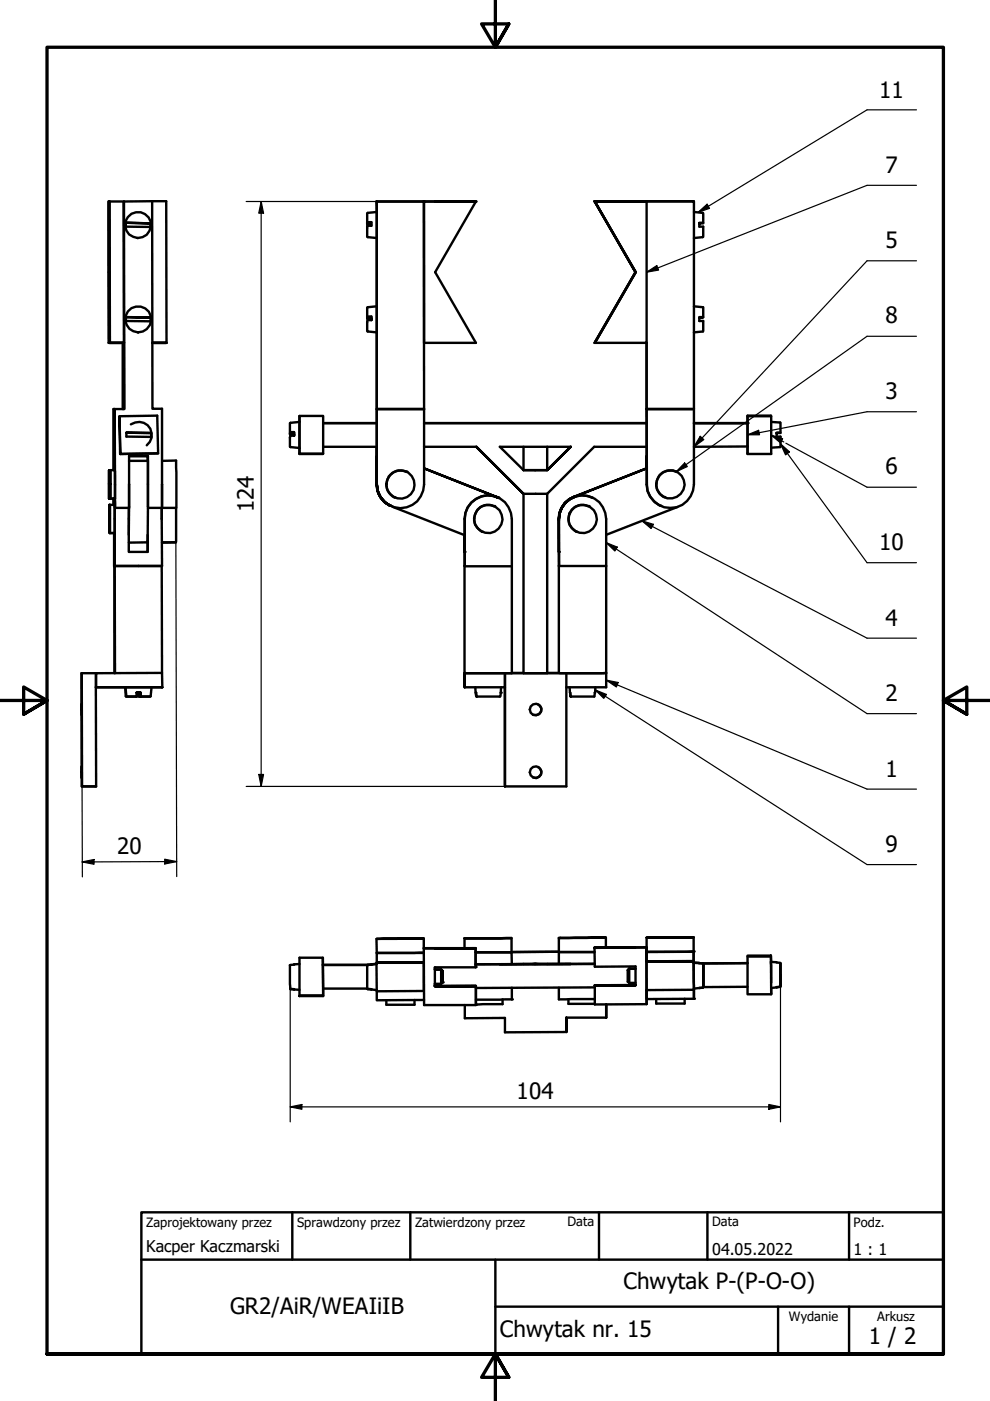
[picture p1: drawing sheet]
<svg xmlns="http://www.w3.org/2000/svg" width="210mm" height="297mm" viewBox="0 0 210 297" stroke-linecap="round" stroke-linejoin="round" font-family="sans-serif">
<!-- layer: Widoczne (ISO) -->
<g fill="none" stroke="#000" stroke-width=".51">
<path d="M23.1 42.7v30h3.2h-3.1v-15M23.2 42.7h-.1v15M23.2 42.7h3M23.2 42.7v15M23.2 57.7h-.1v15M23.2 42.7v30M26.7 47.2v.9h5.2v-.7M26.7 47.2l5.2 .2zM32.3 42.7v44h2.1v21M32.3 42.7h2.9l.1 30h-3h3M32.3 42.7h-6M77.9 47.1h.8v.4h-.8z"/>
<path d="M78.7 47.5v.4M78.7 47.1v.8h-.8v2.3l2 .3M79.9 44.9v5.6M79.9 44.9l-2 .3v2.3M79.9 50.5v14.4M89.9 42.7h-10.1l.1 2.2M89.9 42.7h11M89.9 42.7h11l-8.6 15 8.6 15h-11zM126 42.7h.1M126 42.7l8.7 15-8.6 15M126 42.7h11.1h-11M126.1 42.7l8.7 15-8.7 15"/>
<path d="M126.1 42.7l8.6 15-8.6-15h8.6zM134.7 57.6l-8.6 15.1M134.8 57.7l-8.7 15M137.1 42.7h10v60a5 5 0 0 1-5 5 5 5 0 0 1-4.9-5l-.1-16M137.1 42.7v30h-11M137.1 42.7h10M147.1 44.9l2 .3v2M148.3 47.4h.8v-.2h-.8v.9h.8v2.1l-2 .3M26 72.7v14M26.1 72.7v14M26.7 67.2v.9h5.2v-.7M26.7 67.2l5.2 .2z"/>
<path d="M77.9 67.1h.8v.4h-.8zM78.7 67.9h-.8v2.3l2 .3M78.7 67.1v.8v-.4M79.9 64.9v5.6M79.9 64.9l-2 .3v2.3M79.9 70.5v16.2M137.1 72.7v17M147.1 64.9l2 .2v2.1M148.3 67.4h.7l.1-.2h-.8v.9h.8v2.1l-2 .3M23.1 99.7v6zM23.1 99.7h.3M23.4 99.7v5.9z"/>
<path d="M23.4 99.7h.9M24.1 86.7v13M24.3 86.7v33.3M24.3 86.7h2.1l-.1-44v44M24.3 99.7l.1 6h-1.3M24.3 86.7h-.2v13M24.3 86.7v13M25.3 88.3l8-.2 .2 8-8 .2M26.8 91.7v.9h5.1h.2v-.8M26.8 91.7l5.3 .1zM27.4 96.7h3.9v1M27.4 97.7h4v9.7"/>
<path d="M27.4 96.7h4M27.4 96.7v6M27.7 90a2.79 2.79 0 0 1 3.9 .5 2.79 2.79 0 0 1-.5 3.9M31.3 96.7l.1 10.7M33.5 96.1l-8 .2-.2-8 .2 8M34.4 97.7l2.9-.1v10.1M61.5 91.6h.9v.5h-.9zM62.4 92.4h-.9v2.3l2 .3M62.4 91.6v.8v-.3M63.5 88.2h5v8h-5zM63.5 96.2h5M63.5 89.5v5.5"/>
<path d="M63.5 89.5l-2 .2v2.4M63.5 88.2v1.3M63.5 95v1.3M68.5 94.7h11.4M68.5 89.7h11.4M79.9 86.7h10zM79.9 89.7v-47h10v60a5 5 0 0 1-5 5 5 5 0 0 1-5-5 4.9 4.9 0 0 0 2.8 4.5M79.9 86.7v16v-8M79.9 96.7v6zM79.9 89.7v5M86.2 100a3 3 0 0 0-4 1.5 3 3 0 0 0 1.4 4M89.9 94.7h11.1l10 10-10-10"/>
<path d="M89.9 89.7h47.2M111 99.7h2.5M111 94.7v5M113.5 99.7h2.5M116 94.7v5M121 94.7l-5 5 5-5h-15l5 5M137.1 86.7h10zM137.1 94.7v8a5.1 5.1 0 0 0 2.9 4.5M137.1 89.7v5M137.1 94.7h-11.1l-10 10M143.4 100a2.98 2.98 0 0 0-4 1.4 2.98 2.98 0 0 0 1.4 4M147.1 89.7h11.4h-11.4"/>
<path d="M158.5 88.1v.2h5v8h-5v-.2M158.5 94.7h-11.4M158.5 88.3v8M163.5 88.3l-.1-.2h-4.9v1.6M163.5 89.5l2 .1v2.1M164.7 91.8l.8-.1h-.8v.9h.8v2.1l-2 .2M23.2 107v6zM23.2 107h1.1M23.3 107v6zM24.1 105.7v1.3zM24.2 113v7.1M24.2 105.7v1.3z"/>
<path d="M24.3 107v6h-1.1M24.3 105.7v1.3M27.3 107.7v9.3h4v-3.6M27.4 102.7v5h-3M27.4 102.7l-.1 10.7M31.3 115v2M31.3 115h-4M31.4 107.4l-.1 7.6M31.4 107.7h5.9M34.3 107.7l.1 12.3M37.2 115h-2.8M37.3 107.7v7.2v.1h-2.9"/>
<path d="M79.9 102.7a4.9 4.9 0 0 0 2.8 4.5 4.9 4.9 0 0 1-2.8-4.5zM79.9 102.3a4.9 4.9 0 0 0 2.8 4.9 4.9 4.9 0 0 1-2.8-4.5M82.7 107.2h.1M98.5 113.4v6.6M104.8 107.3a3 3 0 0 0-4 1.5 3 3 0 0 0 1.4 4M105.2 105.3l.4 .2M105.3 105.4l-15.4-6.1 15.4 6.1M105.6 105.5l-.3-.1 .4 .1M105.6 105.5h.1M105.7 105.5a5.1 5.1 0 0 0-7.2 4.5v7v-3.5l-15.3-6.1M111 104.7h5v38h-5zM118.5 110a5.1 5.1 0 0 1 3.4-4.7 5 5 0 0 0-3.4 4.7 5 5 0 0 1 5-5 5 5 0 0 1 5 5v32.7"/>
<path d="M118.5 110v7zM121.7 105.3a5 5 0 0 0-3.2 4.7M121.7 105.3l15.4-6-15.4 6.1a5 5 0 0 0-3.2 4.6M121.7 105.3a5.2 5.2 0 0 0-3.2 5.1M122 105.2a4.9 4.9 0 0 0-3.5 5.1M124.8 107.3a3 3 0 0 0-4 1.5 3 3 0 0 0 1.4 4M125.7 105.5a5 5 0 0 0-7.2 4.5M143.6 107.5l-15.1 5.9M24.2 120.1h.1M24.3 120.1h.1M24.3 120h5M24.3 120v-7v29.7"/>
<path d="M24.3 120l.1 22.7M29.3 120h5M34.3 120l.1 22.7M98.5 120l10 .1M98.5 120v22.7h10v-32.7a5 5 0 0 0-5-5 5 5 0 0 0-4.9 5v10.1M118.5 120h10M118.5 120v22.7M118.5 120v-10l.1 10M17.3 142.7v24h3.1l-.1-21h6.2M17.3 149.2v2.4zM20.3 142.7h-3l.1 24h3M20.4 142.7h14v3h-14z"/>
<path d="M20.4 142.7v3M26.6 145.7l.1 2h2.4v-.8M26.6 145.7l.3 2h2.1v-.8M26.6 145.7h5.5M29 146.9h.8v.8v-.8zM29.5 146.9h-.4h.7M29.5 147.7h2.3M29.8 146.9h-.3v.8h.4M32.1 145.7l-.2 2h-2.1M32.1 145.7h2.3M98.5 142.7l.1 3zM98.6 145.7h8.5v-3v24v-21"/>
<path d="M98.6 142.7h29.9M100.8 145.7v1.2M100.8 146.9h.2l.1 .8zM106.2 145.7l-.1 1.9-.1 .1h-4.9M108.5 142.7h2.5M114.1 149.3a1.24 1.24 0 0 1 .6 1.7 1.24 1.24 0 0 1-1.7 .6M116 142.7h2.5M118.5 142.7h10M120.1 142.7v24h-13M120.8 145.7l.2 2-.1-.8M126.2 145.7l-.2 2h-5M128.5 142.7v3h-8.4"/>
<path d="M17.3 162.5v2.5zM17.3 166.7h.1M114.1 162.6a1.24 1.24 0 0 1 .6 1.7 1.24 1.24 0 0 1-1.7 .5M79.8 199.1l.1 2.9h10M79.9 199.1l10-.1zM89.9 199v2M98.5 198.9h10zM98.5 198.9v2.1M108.5 198.9v3h-7.7M118.5 198.9l10-.1zM118.5 198.9v5.5M128.5 198.8v2.1"/>
<path d="M137.1 198.8l10-.1zM137.1 198.8v3.1M147.1 198.7v5.4M61.5 209.5l.1 .2 .8 .1M61.5 209.5l.9 .3M62.4 209.8l1.1 .1M63.5 211.1h5v.1h-5zM63.5 204.4l-2 .2v4.9M68.5 204.6v5M68.5 204.6v-1.5h-5v8M68.5 204.6h9.4M68.5 203.1v8"/>
<path d="M68.5 209.6h9.4l.8 .2M68.5 209.6v1.6M78.7 209.8l1.2 .1M79.8 204.1l.1 6.1M79.9 204.4l-2 .2v.1v4.8l.8 .3M79.9 204.3l-2 .3M87.9 212v1h-6v-.9M89.9 204l-10.1 .1h10.1v6l-10 .1v1.9l10-.1M89.9 202h-10v2.1M89.9 201h10.9l-8.6 .1h8.6v4h-8.6v3.9M89.9 201v12.1h11v-4.1M89.9 201.1h10.9"/>
<path d="M92.2 209h8.7l-8.7 .1M92.2 205.1v.4h1.3M92.2 205.6h1.3M93.5 205.6v3M93.5 208.6h-1.3v.4M93.5 205.6l.4 .3M93.5 205.5v.1M93.5 205.5l.4 .4M93.9 205.9v2.4zM93.9 208.3l-.4 .3M98.6 213.1v2.8l8.5-.1v3.1l13-.1M100.8 201v4"/>
<path d="M106.6 211.9v1l-5.7 .1M108.5 209.4v2.5h-7.6M111 204.4h5h-2.5h.2M111 204.4h2.5h-.2M111 204.4l-10 .1M112.9 204.4h1.2M118.5 201.8l-10 .1v2.5M118.5 209.4v2.5l7.6-.1M118.5 201.9h7.5M120.1 215.8v3zM120.1 215.8h8.4M120.5 211.9v.9h5.6"/>
<path d="M126 204.3l-20 .2 5-.1M126 201l.1 4 8.6-.1v4h-8.6l8.6-.1M126 200.9h8.7zM126 201l11-.1 .1 12-11 .1v-4.1M126 204.4l-25.2 .1M126.1 209l8.6-.1-8.6 .1M126.1 209.3l-25.2 .2M128.5 213v2.8zM133.1 205.7v1.2a1.29 1.29 0 0 0 .3 1.5M133.4 205.4v3M133.4 205.3l-.3 .4M133.4 205.4l-.3 .3"/>
<path d="M133.4 208.4h1.3M133.4 205.4h1.3M133.4 205.3v.1M133.4 205.3h1.3M137 200.9l.1 2.9v-1.9l10-.1v2M137.1 203.8h10v.1zM137.1 203.9v9M137.1 200.8l-11.1 .1M145.2 211.8v1h-6.1v-1M147.1 201.7l-10 .1M147.1 204.1v5.5M147.1 203.9v6"/>
<path d="M147.1 204.1l1.1 .1M147.1 204.1h1.1M147.1 209.6v2.2h-10v-1.9l10-.1M148.2 204.2l.9 .2v4.9l-.1 .1-.7 .1M148.2 204.2l.9 .1v5M148.3 209.5l-1.2 .1M149.1 209.3v-4.9v4.9l-.1 .1-.7 .1M149.1 204.3v5M158.5 202.6h4.9v.2h-4.9zM158.5 202.8v8h5v-1.3l2-.3v-5l-.8-.1M158.5 204.2l-9.5 .1M158.5 209.2l-9.4 .1"/>
<path d="M163.4 202.6l.1 1.3M163.4 202.8l.1 8M164.7 204l-1.3-.1 .1 4.4M165.5 209.2v-4.9v4.9l-.8 .1"/>
<circle cx="29.3" cy="47.7" r="2.76"/>
<circle cx="29.3" cy="67.7" r="2.76"/>
<circle cx="84.9" cy="102.7" r="3"/>
<circle cx="103.5" cy="110" r="3"/>
<circle cx="123.5" cy="110" r="3"/>
<circle cx="142.1" cy="102.7" r="2.99"/>
<circle cx="113.6" cy="150.4" r="1.23"/>
<circle cx="113.6" cy="163.7" r="1.23"/>
</g>
<g fill="#000">
<circle cx="89.9" cy="42.7" r=".25"/>
<circle cx="100.8" cy="42.7" r=".25"/>
<circle cx="134.7" cy="42.7" r=".25"/>
<circle cx="35.1" cy="72.7" r=".25"/>
<circle cx="79.9" cy="86.7" r=".25"/>
<circle cx="86.2" cy="100" r=".25"/>
<circle cx="137.1" cy="86.7" r=".25"/>
<circle cx="143.4" cy="100" r=".25"/>
<circle cx="158.5" cy="89.7" r=".25"/>
<circle cx="24.1" cy="105.7" r=".25"/>
<circle cx="82.7" cy="107.2" r=".25"/>
<circle cx="83.6" cy="105.5" r=".25"/>
<circle cx="98.5" cy="117" r=".25"/>
<circle cx="102.2" cy="112.8" r=".25"/>
<circle cx="104.8" cy="107.3" r=".25"/>
<circle cx="105.6" cy="105.5" r=".25"/>
<circle cx="105.7" cy="105.5" r=".25"/>
<circle cx="118.5" cy="117" r=".25"/>
<circle cx="122.2" cy="112.8" r=".25"/>
<circle cx="124.8" cy="107.3" r=".25"/>
<circle cx="140" cy="107.2" r=".25"/>
<circle cx="140.8" cy="105.4" r=".25"/>
<circle cx="98.5" cy="142.7" r=".25"/>
<circle cx="106.2" cy="146.9" r=".25"/>
<circle cx="77.9" cy="204.6" r=".25"/>
<circle cx="78.7" cy="204.5" r=".25"/>
<circle cx="79.9" cy="202" r=".25"/>
<circle cx="93.9" cy="208.3" r=".25"/>
<circle cx="100.8" cy="205" r=".25"/>
<circle cx="100.9" cy="213" r=".25"/>
<circle cx="108.5" cy="211.9" r=".25"/>
<circle cx="147.1" cy="201.7" r=".25"/>
<circle cx="147.1" cy="211.8" r=".25"/>
</g>
<!-- layer: Obramowanie (ISO) -->
<path d="M105 0v10l-2.9-4.9h5.8l-2.9 4.9 2.9-4.9M0 148.5h10l-5-2.8v5.7l5-2.9-5 2.9M210 148.5h-10l5-2.8v5.7l-5-2.9 5 2.9M10 287.1v-277.1h190v277.1h-190h190M107.9 292l-2.9-4.9 2.9 4.9h-5.8l2.9-4.9v9.9" fill="none" stroke="#000" stroke-width=".7"/>
<path d="M30 257h170v30.1h-170zM62 257v10.1M87 257v10.1M127 257v10.1M150 257v10.1M180 257v10.1M30 267.1h170M105 277h95M105 267.1v20M165 277v10.1M180 277v10.1" fill="none" stroke="#000" stroke-width=".51"/>
<!-- layer: Symbol (ISO) -->
<g fill="none" stroke="#000" stroke-width=".25">
<path d="M194.3 23.3h-10.5l-35.8 21.7M194.3 39.3h-10.5l-46.7 18.4M137.1 57.7l2.2-1.4 .3 1zM148 45l1.9-1.7 .5 .9zM194.3 55.3h-10.5l-36.7 39.4M194.3 71.3h-10.5l-40.4 28.7M145.2 98.2l.5 .7-2.3 1.1zM148.5 92.5l.7 .7-2.1 1.5zM158.5 92.2l2.3-1 .2 1zM163.5 92.3l2.4 .7-.4 .9zM163.5 92.3l2.7 1.4M165.5 94.1l1.9 1.7-.8 .6z"/>
<path d="M165.5 94.1l18.3 25.2h10.5M166.6 94l17.2 9.3h10.5M194.3 87.3h-10.5l-25.3 4.9M128.5 115l2.4 1-.5 .8zM128.5 115l55.3 36.3h10.5M136.1 110.4l2.5 .8-.6 .9zM136.1 110.4l47.7 24.9h10.5M126.2 146.3l2.4 .9-.6 .9zM126.2 146.3l57.6 37h10.5M128.5 144.2l2.6 .5-.4 1zM128.5 144.2l55.3 23.1h10.5"/>
</g>
<g fill="#000">
<path d="M137.1 57.7l2.2-1.4 .3 1z" fill-rule="evenodd"/>
<path d="M148 45l1.9-1.7 .5 .9z" fill-rule="evenodd"/>
<path d="M145.2 98.2l.5 .7-2.3 1.1z" fill-rule="evenodd"/>
<path d="M148.5 92.5l.7 .7-2.1 1.5z" fill-rule="evenodd"/>
<path d="M158.5 92.2l2.3-1 .2 1z" fill-rule="evenodd"/>
<path d="M163.5 92.3l2.4 .7-.4 .9z" fill-rule="evenodd"/>
<path d="M165.5 94.1l1.9 1.7-.8 .6z" fill-rule="evenodd"/>
<path d="M128.5 115l2.4 1-.5 .8z" fill-rule="evenodd"/>
<path d="M136.1 110.4l2.5 .8-.6 .9z" fill-rule="evenodd"/>
<path d="M126.2 146.3l2.4 .9-.6 .9z" fill-rule="evenodd"/>
<path d="M128.5 144.2l2.6 .5-.4 1z" fill-rule="evenodd"/>
</g>
<!-- layer: Wymiar (ISO) -->
<g fill="none" stroke="#000" stroke-width=".25">
<path d="M52.2 42.7h43.2M55.4 42.7l.5 2.5h-1zM55.4 42.7v124M37.3 110l.2 75.9M17.4 166.7l.1 19.2M52.2 166.7h61.4M54.9 164.2h1l-.5 2.5zM17.4 182.7l2.5-.5v1zM34.9 182.2l2.6 .5-2.6 .5zM37.5 182.7h-20.1M61.5 209.5v28.4M165.5 206.7v31.2"/>
<path d="M61.5 234.7l2.5-.5v1zM61.5 234.7h104M163 234.2l2.5 .5-2.5 .5z"/>
</g>
<g fill="#000">
<path d="M55.4 42.7l.5 2.5h-1z" fill-rule="evenodd"/>
<path d="M54.9 164.2h1l-.5 2.5z" fill-rule="evenodd"/>
<path d="M17.4 182.7l2.5-.5v1z" fill-rule="evenodd"/>
<path d="M34.9 182.2l2.6 .5-2.6 .5z" fill-rule="evenodd"/>
<path d="M61.5 234.7l2.5-.5v1z" fill-rule="evenodd"/>
<path d="M163 234.2l2.5 .5-2.5 .5z" fill-rule="evenodd"/>
</g>
<g font-size="4.8">
<text x="186.4" y="20.7">11</text>
<text x="187.8" y="36.7">7</text>
<text x="187.8" y="52.6">5</text>
<text x="187.8" y="68.6">8</text>
<text x="187.8" y="84.6">3</text>
<text x="187.8" y="100.6">6</text>
<text x="53.8" y="108.6" transform="rotate(-90 53.8 108.6)">124</text>
<text x="186.4" y="116.6">10</text>
<text x="187.8" y="132.6">4</text>
<text x="187.8" y="148.6">2</text>
<text x="187.8" y="164.6">1</text>
<text x="24.8" y="181.1">20</text>
<text x="187.8" y="180.6">9</text>
<text x="109.5" y="233.1">104</text>
<text x="132.2" y="273.4">Chwytak P-(P-O-O)</text>
<text x="48.8" y="278.6">GR2/AiR/WEAIiIB</text>
<text x="106" y="283.4">Chwytak nr. 15</text>
<text x="184.2" y="285">1 / 2</text>
</g>
<g font-size="3.4">
<text x="31" y="265.4">Kacper Kaczmarski</text>
<text x="151" y="266">04.05.2022</text>
<text x="181" y="266.1">1 : 1</text>
</g>
<g font-size="2.7">
<text x="31" y="260.1">Zaprojektowany przez</text>
<text x="63" y="260.1">Sprawdzony przez</text>
<text x="88" y="260.1">Zatwierdzony przez</text>
<text x="120.3" y="260">Data</text>
<text x="151" y="260">Data</text>
<text x="181" y="260.1">Podz.</text>
<text x="167.3" y="280.1">Wydanie</text>
<text x="186" y="280.1">Arkusz</text>
</g>
</svg>
